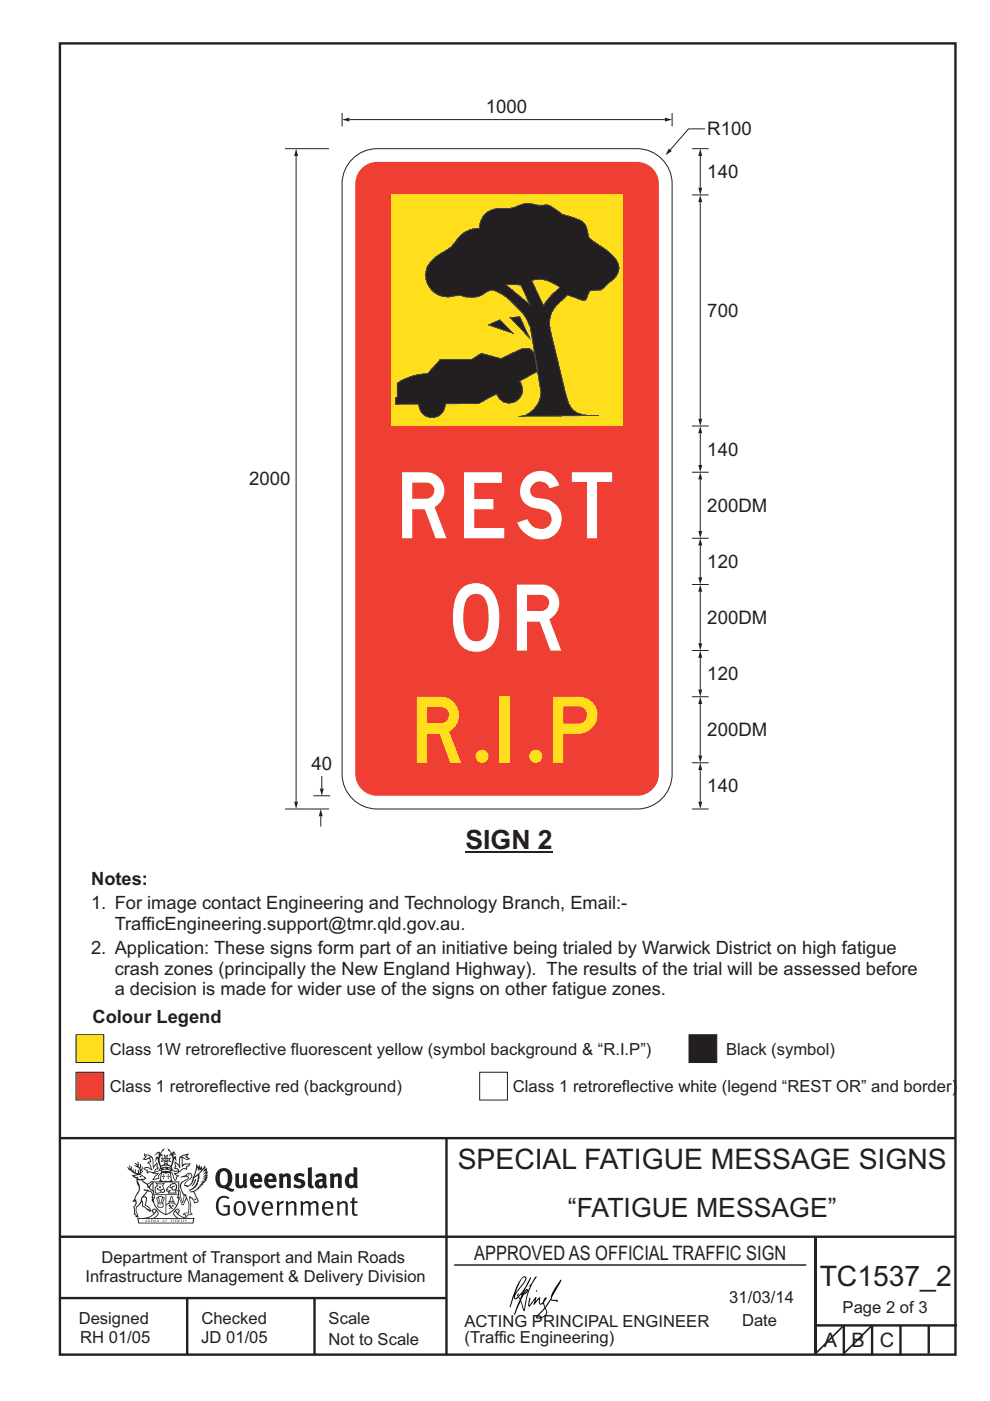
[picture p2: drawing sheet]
<svg xmlns="http://www.w3.org/2000/svg" width="210mm" height="297mm" viewBox="0 0 210 297" stroke-linecap="round" stroke-linejoin="round" font-family="sans-serif">
<path d="M12.7 9.2h190v278h-190zM12.7 241.3h189.9M94.7 241.4v45.8M12.7 275.2h82M12.7 262.2h190.1M39.7 275.2v12M66.7 275.2v12M173 262.2v24.8M173 281h30M197 281v6" fill="none" stroke="#231f20" stroke-width=".51"/>
<path d="M96.4 268.2h74.6" fill="none" stroke="#231f20" stroke-width=".21"/>
<g fill="#231f20">
<path d="M47 248.5a2.55 2.55 0 0 0 0 2.7l.3 .1a.81 .81 0 0 0 1-.9v-.6a1.04 1.04 0 0 0-1.1-1.5zM46.3 248.1a1.82 1.82 0 0 1 2.1-.2 1.82 1.82 0 0 1 .9 1.9 2.29 2.29 0 0 1-.8 1.9l.7 .3h.5l-.2 .6a2.87 2.87 0 0 1-2-.7 2.12 2.12 0 0 1-1.7-3.1z" fill-rule="evenodd"/>
<path d="M49.9 248.9l.8-.2v2a.46 .46 0 0 0 .2 .6 .46 .46 0 0 0 .7-.2v-2.2l.7-.2v2.4l.2 .5-.6 .4-.2-.3a1.02 1.02 0 0 1-1.2 .2 1.02 1.02 0 0 1-.6-1.1z" fill-rule="evenodd"/>
<path d="M54 249.5l-.1 .5h.9a.49 .49 0 0 0-.2-.6 .49 .49 0 0 0-.6 .1zM53.4 249.2a1.34 1.34 0 0 1 1.6-.3 1.34 1.34 0 0 1 .6 1.5v.2h-1.7a.77 .77 0 0 0 .5 .8 .77 .77 0 0 0 .9-.3l.3 .4a1.59 1.59 0 0 1-2.1 .2 1.59 1.59 0 0 1-.4-2z" fill-rule="evenodd"/>
<path d="M57 249.5l-.1 .5h.9a.49 .49 0 0 0-.2-.6 .49 .49 0 0 0-.6 .1zM56.4 249.2a1.34 1.34 0 0 1 1.6-.3 1.34 1.34 0 0 1 .7 1.5v.2h-1.8a.77 .77 0 0 0 .5 .8 .77 .77 0 0 0 .9-.3l.3 .4a1.59 1.59 0 0 1-2 .2 1.59 1.59 0 0 1-.5-2z" fill-rule="evenodd"/>
<path d="M59.1 248.9l.8-.2 .1 .4a.95 .95 0 0 1 1-.3 .95 .95 0 0 1 .7 .8v2.3h-.8v-2.3a.46 .46 0 0 0-.8 .1v2.2h-.9z" fill-rule="evenodd"/>
<path d="M62.5 249.1a1.75 1.75 0 0 1 2.1-.1l-.2 .5-.6-.2a.43 .43 0 0 0-.6 .3l.4 .3a1.04 1.04 0 0 1 1.2 1.2 1.04 1.04 0 0 1-1.4 .9l-1.2-.4 .3-.6 1 .4 .4-.4a.88 .88 0 0 0-1-.5l-.4-.2-.1-.4z" fill-rule="evenodd"/>
<path d="M65.3 247.6l.8-.2 .1 3.8 .2 .2 .2 .5a.88 .88 0 0 1-1-.1 .88 .88 0 0 1-.3-1z" fill-rule="evenodd"/>
<path d="M67.8 250.6a.43 .43 0 0 0-.1 .7 .43 .43 0 0 0 .7-.1v-.7zM66.8 249.2a1.7 1.7 0 0 1 2.4 .1v1.8l.3 .4-.4 .5-.5-.3a1.03 1.03 0 0 1-1.7-.2 1.03 1.03 0 0 1 .8-1.5h.7v-.4a.8 .8 0 0 0-1.2 .1z" fill-rule="evenodd"/>
<path d="M69.9 248.9l.8-.2 .1 .4a.95 .95 0 0 1 1-.3 .95 .95 0 0 1 .7 .8v2.3h-.8v-2.3a.46 .46 0 0 0-.8 .1v2.2h-.8z" fill-rule="evenodd"/>
<path d="M74.3 249.5a1.48 1.48 0 0 0 0 1.7l.4 .1 .3-.2v-1.5l-.3-.2zM75 247.4l.8 .2 .1 4.3h-.7l-.1-.2a1.26 1.26 0 0 1-1.4 0 1.26 1.26 0 0 1-.6-1.3 1.29 1.29 0 0 1 .5-1.3 1.29 1.29 0 0 1 1.4-.2z" fill-rule="evenodd"/>
<path d="M46.4 253.9a1.72 1.72 0 0 1 2.2 0l-.2 .3a1.24 1.24 0 0 0-1.4-.1 1.24 1.24 0 0 0-.7 1.3 1.49 1.49 0 0 0 1.3 2l.7-.2v-1.3h-.9l-.1-.4h1.4v2a1.93 1.93 0 0 1-2.2-.1 1.93 1.93 0 0 1-.7-2.2l.2-.7z" fill-rule="evenodd"/>
<path d="M50.3 255.2a1.65 1.65 0 0 0 .3 2.2 .99 .99 0 0 0 1-1.5 .78 .78 0 0 0-.4-.8 .78 .78 0 0 0-.9 .1zM50 254.9a1.33 1.33 0 0 1 1.6-.1 1.33 1.33 0 0 1 .5 1.5 1.31 1.31 0 0 1-1.3 1.5 1.31 1.31 0 0 1-1.3-1.6l.1-.5z" fill-rule="evenodd"/>
<path d="M52.5 254.7l.4-.1 .9 2.6 .8-2.5h.5l-1.1 3h-.5z" fill-rule="evenodd"/>
<path d="M56.2 255.2l-.2 .7h1.4a.7 .7 0 0 0-.3-.8 .7 .7 0 0 0-.9 .1zM55.9 255a1.22 1.22 0 0 1 1.5-.2 1.22 1.22 0 0 1 .5 1.5h-1.9a.93 .93 0 0 0 .5 1 .93 .93 0 0 0 1.2-.2l.1 .3a1.43 1.43 0 0 1-1.7 .1 1.43 1.43 0 0 1-.6-1.7z" fill-rule="evenodd"/>
<path d="M58.7 254.8l.4-.2 .1 .5 .4-.3 .6-.2-.2 .6a.66 .66 0 0 0-.8 .6v1.9h-.4z" fill-rule="evenodd"/>
<path d="M60.6 254.8l.4-.2 .1 .5a.94 .94 0 0 1 1-.4 .94 .94 0 0 1 .8 .7v2.3h-.5l-.1-2.5a.81 .81 0 0 0-1.2 .3v2.2h-.4z" fill-rule="evenodd"/>
<path d="M63.7 254.7l.5-.1 .1 .5 .4-.3a.78 .78 0 0 1 1.1 .3 .9 .9 0 0 1 1-.5 .9 .9 0 0 1 .7 .8v2.3h-.4l-.1-2.5a.67 .67 0 0 0-1.1 .3v2.2h-.5v-2.4l-.4-.2-.7 .4v2.2h-.5z" fill-rule="evenodd"/>
<path d="M69 255.2l-.2 .7h1.4a.7 .7 0 0 0-.3-.8 .7 .7 0 0 0-.9 .1zM68.7 255a1.22 1.22 0 0 1 1.5-.2 1.22 1.22 0 0 1 .5 1.5h-1.9a.93 .93 0 0 0 .5 1 .93 .93 0 0 0 1.2-.2l.1 .3a1.44 1.44 0 0 1-1.7 .1 1.44 1.44 0 0 1-.6-1.7z" fill-rule="evenodd"/>
<path d="M71.4 254.8l.5-.2 .1 .5a.94 .94 0 0 1 1-.4 .94 .94 0 0 1 .7 .7v2.3h-.4l-.1-2.5a.81 .81 0 0 0-1.2 .3v2.2h-.5z" fill-rule="evenodd"/>
<path d="M74.7 254l.5-.2v.9h.7l-.1 .4h-.7l.1 2.2 .1 .1h.5l.1 .3a.75 .75 0 0 1-1.2-.6v-2h-.4v-.4h.4z" fill-rule="evenodd"/>
<path d="M30.8 244.9l1.1 .3-.9 .5h-.4l.5-.5zM31.8 245.5l.2-.1a2.44 2.44 0 0 1 .4 2l.1 .4 .7-1-.1 .6 .3 .3a.57 .57 0 0 0-.6 .8l-1-.2-.5 .2 .1-.5-.7-.2 .6-.2 1 .5 .1-.1-.6-1.3-.2-.1 .5-.1zM30.7 244.5l-.2 .4 .3 .4-.6 .4a1.04 1.04 0 0 0 1.4-.1l.2 .7h-.4l-.2 .4a.94 .94 0 0 1 .9 1.1l-.2-.1a1.16 1.16 0 0 0-1.5-.1l.3 .4 .4 .2 .1 .5 .2 .2v-.2a.94 .94 0 0 1 1.1 .2h.9l-1.2 1.2a1.13 1.13 0 0 0 1.2-.2l.4-.1-.1-.4 .5-.7a.83 .83 0 0 0-.6 1.1l-.3-.1-.7 .3 1.1-1.4-.5 .2-.5-.1 1.3-.5-.2-.2-.8 .4v-.3l.2-.2 .3 .1 .1-.3-.2-.4v-.6l-.2-.3-.6 .9v-.7a1.42 1.42 0 0 0-1.7-1.8z" fill-rule="evenodd"/>
<path d="M38.5 245.3l.5-.3 .7-.1-.6 .3 .8 .5h-.3zM38.3 245.5h.2l.1 2a1.69 1.69 0 0 1 1.5-.7l-.7 .5 .1 .5a1.1 1.1 0 0 0-1.5 .6l-.1-.5-.2-.2h-.5l.2-.4-.2-.7a1.42 1.42 0 0 1 .8 1.1l.2-.1zM37.1 246.2l.1 1-.2 .3v.5l.6-.1 .1 .2a.96 .96 0 0 1-1.1-.1l-.1 .1a1.06 1.06 0 0 0 1.3 .2v.1a.72 .72 0 0 1-1 .2l.3 .5 .6 .3-.4 .1-.1 .7-.3-.4-.3-1.1-.4-.4 .4 .9a1.54 1.54 0 0 0 .6 1.2l.2-.3a.58 .58 0 0 1 .5-.7l.1-.2h-.3l-.4-.3 .9-.5a.93 .93 0 0 1 1.1-.5l.1 .2 .2-.1 .1-.5a.99 .99 0 0 0 .7-.9l-1.3 .1-.4 .3v-1.5l.9 .4 .8-.3h-.3l-.5-.4 .4-.7-.7 .2a1.46 1.46 0 0 0-1.3 2.1v.4l-.2-.4z" fill-rule="evenodd"/>
<path d="M35.6 248.9l.2 .1-.1 .4h.3l-.3 .1v.5l-.1-.6h-.3l.3-.1z" fill-rule="evenodd"/>
<path d="M34.6 248.9l.2 .1-.1 .3 .4 .1h-.4v.6l-.1-.5-.3-.1h.3z" fill-rule="evenodd"/>
<path d="M34.3 248.8a.57 .57 0 0 1 .9 .2 .57 .57 0 0 1 .9-.2l.2 1.4-.2 .1a.57 .57 0 0 1-.9-.1 .69 .69 0 0 1-1.1 0zM34.2 248.1l-.3 2.1-.2 .4h2.9l-.1-.4-.3-2.1h-.2v.3l-.8-.1-.9 .1 .1-.3z" fill-rule="evenodd"/>
<path d="M34.2 252.4a.3 .3 0 0 0 .6 0 .3 .3 0 0 0-.6 0zM33.3 251l.3 .3-.3 .3a.79 .79 0 0 0 0 1.3l.8-.2-.1-.3a.55 .55 0 0 1-.7-.6h.1l.1 .3 .4 .1 .8-.2-.4-.7 .4-.3-.7 .1zM33 250.7l1.1 .2 .9-.2-.4 .7 .4 1.1a.56 .56 0 0 1-.8 .3l-.2 .1a.73 .73 0 0 1-.9 .1 .73 .73 0 0 1-.3-.9v-.4l.5-.4z" fill-rule="evenodd"/>
<path d="M35.6 251.9l.7-.5a.58 .58 0 0 1 1-.1 .58 .58 0 0 1-.5 .9l-.2-.3a.43 .43 0 0 1 .6-.3v-.1a.57 .57 0 0 0-.8 .2l-.2-.1-.3 .2 .4 .1a.55 .55 0 0 0 .9 .5v.5h-1.3l.3-.4-.1-.2-.6 .1 .2-.2-.2-.1zM35.4 251.8l-.1 .2a.39 .39 0 0 0 .2 .7l.3-.1-.2 .5h1.9l-.1-.8a.86 .86 0 0 0-.1-1.4 .86 .86 0 0 0-1.3 .4z" fill-rule="evenodd"/>
<path d="M36 254.8h.8v.2h-.8zM36.4 253.8l.2 .8h-.4zM36.4 253.5l-.3 .5-.1 .6h-.2v.4l-.7 .4 .1 .2a1.48 1.48 0 0 1 2.2 .1l.2-.1-.6-.5v-.5h-.2l-.1-.6z" fill-rule="evenodd"/>
<path d="M35.8 255.4l.3 .1 .2 .3 .3-.2-.2-.2a.38 .38 0 0 1 .4 .5l-.1-.2-.3 .3 .3 .2-.3 .2-.1-.3-.4 .3-.1-.2 .4-.3-.2-.1-.1 .1z" fill-rule="evenodd"/>
<path d="M34.5 254h.2v.2l-.3 .6h-.1zM33.6 255.3h.9v.2a.55 .55 0 0 1-.8 .4v-.2h-.2zM33.4 254h.2l.2 .8h-.2zM33.6 255h.8l.1 .1-.8 .1zM33.8 253.7h.5l-.2 1.1h-.2zM33.3 253.8l-.1 .3 .3 1.2a.48 .48 0 0 0-.1 .5 .48 .48 0 0 0 .4 .3l.6-.1a.49 .49 0 0 0 .2-.7l.3-1.2-.1-.3a1.42 1.42 0 0 0-1.5 0z" fill-rule="evenodd"/>
<path d="M33.6 251.6h.5l.1 .3h-.4z" fill-rule="evenodd"/>
<path d="M41.3 250.1l.3-.2-.2 .9-.6 .7h-.2l.5-.7z" fill-rule="evenodd"/>
<path d="M39.7 249l.3-.2 .5 .2a.88 .88 0 0 1-.6 1.1 1.22 1.22 0 0 0-.8 1.3l.5 .2a.72 .72 0 0 0 .9-.4l.5-.8 .2-.6 .8-.6v.3a2.85 2.85 0 0 1-2 2.8l.1 .1a2.13 2.13 0 0 0 1.9-1.5l-.1-.2a2.01 2.01 0 0 0 .3-1.8l1.2-1.3-.4 1 .7-.5-.7 1 .8-.4-.8 .8 .7-.1-.9 .5 .8-.1-.8 .4h.7l-.8 .3 .3 .2h-.4l.2 .4-.4-.1 .2 .3h-.4l.1 .3h-.1a2.16 2.16 0 0 1-2 1l.1 .2h.4a.76 .76 0 0 1 .7 .7l.5 1.2-.6 .2a1.45 1.45 0 0 0-1.2-1.3l.3 1.8-.1 1.9 .4 .2a1.07 1.07 0 0 0-1.2 .4v-.3l-.5-.2a.87 .87 0 0 1 1-.1l.1-.7a4.4 4.4 0 0 0-.6-3.1l-.1-.3h-.2a2.16 2.16 0 0 1-.7-2.2l.3-.3 1.2-.8a.55 .55 0 0 0-.4-.7zM37.8 252.4a.76 .76 0 0 1 .3 1.1l.6 1.6 .4-1.7 .2 .1a.61 .61 0 0 1-.1 .9l-.3 .9h-.2l-.7-1.6-.3 .1a1.18 1.18 0 0 0 .1-1.4zM41.8 247.5l.2 .8 .3-.6v.6l.3-.5a1.9 1.9 0 0 1-1.1 1.4l-.3 .3zM38.2 249.6l1.4-.1 .2 .1v.3l-.5 .3a1.26 1.26 0 0 0-1 1.9l.2 .7a1.84 1.84 0 0 1 .2 2l-.4-1.3a.96 .96 0 0 0-.4-1.3l-.4 .3a.78 .78 0 0 1-.1 1.3l.2 .2h.4l.4 1.1a.38 .38 0 0 0 .2 .4 .38 .38 0 0 0 .4-.1l.6-1.2a2.94 2.94 0 0 1 .3 2.5v.5l-.8-.1-.3 .4v.2l.4-.1 .1 .4 .2 .1a1.02 1.02 0 0 1 1.3-.5l-.1-.4-.3-.1 .2-1.7-.3-1.4 .1 .1a1.14 1.14 0 0 1 .7 .9 .63 .63 0 0 0 .9-.2 .63 .63 0 0 0-.2-.8l-.6-1.3 .9-.6 .2-.3 .2-.1v-.2h.3l-.1-.3h.4l-.1-.3 .5-.1-.2-.2 .5-.4 .1-.2-.3 .1 .5-.6-.3 .1 .3-.6-.4 .1 .4-.5v-.3l-.3 .2 .1-.6v-.3l-.4 .3-.1-.8-.5 .8-.2-.7-.2 .5-.3-.8-.1 .6-.5-.8-.1 1.4-.7 1.9a1.81 1.81 0 0 1-.9 1.4l-.6-.2a1.75 1.75 0 0 1 1.1-1.2 .75 .75 0 0 0 .1-1.3 .75 .75 0 0 0-1.2 .5z" fill-rule="evenodd"/>
<path d="M41.2 254.2l.3-.1 .1 .3h-.4z" fill-rule="evenodd"/>
<path d="M29.4 258.4h11.6l-.2 .8h-11.3zM31.3 258.2l.5-.1a2.48 2.48 0 0 0 1.4-1.3l.2 .6-.5 .5-.4 .3zM32.5 256.6l.3-.2 .2 .2-.3 .6zM37.2 256.8a2.65 2.65 0 0 0 1.8 1.4h-1.1l-.5-.3-.5-.5zM37.4 256.6l.2-.2 .3 .2-.3 .6zM29.2 258.2l.1 1.2h11.7l.3-1.1-.2-.1a4.1 4.1 0 0 1-3.3-.9l.3-.4-.1-.5a1.06 1.06 0 0 0-1.3 .9l.2 .4 .6 .5h-4.7l.3-.1a.84 .84 0 0 0 .6-.7 .84 .84 0 0 0-.5-.9l-.3-.2-.5 .1-.1 .5 .3 .4a4.2 4.2 0 0 1-3.4 .9z" fill-rule="evenodd"/>
<path d="M31 258.7l.1 .2h-.2zM31 258.6l-.3 .5 .4-.1 .2 .1z" fill-rule="evenodd"/>
<path d="M31.3 258.6h.2v.4a.25 .25 0 0 0 .3-.1 .25 .25 0 0 0-.1-.3h.1a.29 .29 0 0 1 0 .4 .29 .29 0 0 1-.4 0 .29 .29 0 0 1 0-.4z" fill-rule="evenodd"/>
<path d="M32.2 258.6a.22 .22 0 0 1 .3 .2 .22 .22 0 0 1-.3 .2zM32 258.6v.5a.33 .33 0 0 0 .5-.1 .33 .33 0 0 0 0-.4 .33 .33 0 0 0-.5 0z" fill-rule="evenodd"/>
<path d="M32.9 258.7l.1 .2h-.2zM32.9 258.6l-.2 .5 .3-.1 .2 .1z" fill-rule="evenodd"/>
<path d="M33.3 258.6h.2v.2l.3-.2-.2 .2 .2 .3-.3-.2-.1 .2h-.1l.2-.3z" fill-rule="evenodd"/>
<path d="M34.7 258.7l.1 .2h-.2zM34.7 258.6l-.3 .5 .4-.1 .2 .1z" fill-rule="evenodd"/>
<path d="M35 258.6h.4h-.1v.5h-.2l.1-.5z" fill-rule="evenodd"/>
<path d="M36.2 258.6h.3h-.2v.2h.2h-.2l.1 .3h-.2z" fill-rule="evenodd"/>
<path d="M36.7 258.6h.2v.5h-.2z" fill-rule="evenodd"/>
<path d="M37.3 258.6a.22 .22 0 0 1 .3 .2 .22 .22 0 0 1-.3 .2zM37.1 258.6v.5a.33 .33 0 0 0 .5-.1 .33 .33 0 0 0 0-.4 .33 .33 0 0 0-.5 0z" fill-rule="evenodd"/>
<path d="M37.8 258.6h.3h-.1v.2h.1h-.1v.2l.1 .1h-.3z" fill-rule="evenodd"/>
<path d="M38.3 258.6h.3l-.1 .4 .2 .1h-.4z" fill-rule="evenodd"/>
<path d="M38.9 258.6h.2v.5h-.2z" fill-rule="evenodd"/>
<path d="M39.3 258.6h.2l-.2 .1 .2 .2-.1 .2h-.1v-.2l.2 .1z" fill-rule="evenodd"/>
<path d="M34.2 247.4a1.51 1.51 0 0 1 2 .2 2.67 2.67 0 0 0-2.1 0zM35.7 247.6l.4 .2 .1 .2-.4-.1zM34.6 247.7l.4-.1 .2 .2h-.4zM34 247.9l.3 .1-.3 .1zM34.9 246.9l.3-.2 .2 .2zM34.9 245.7h.2v.4h-.2zM35 245.1l.2 .2 .2-.2-.1 .4h-.2zM35.1 246.3h.2l.1 .4-.2-.2-.2 .2zM35.3 245.7h.2v.4h-.2zM34.4 245.7l.3 .1v.2l-.3 .1 .2-.2zM35.7 245.8l.3-.1-.2 .2 .2 .2-.4-.1zM32.7 244.9l1-.5-.1 1-.2-.1-.4 .1-.2 1.1 .5-1 .2 .9a1.84 1.84 0 0 1 .3 1.7l.4 .1a2.48 2.48 0 0 1 2.2 .1l.2-.3-.2-.7 .7-1.7 .4 .6-.2-1-.2-.1-.2 .3v-.9l.6 .4-.6-.7h-.3l-.1 .4-.5-.8-.5-.3 .2 .4 .5 .6-.4 .7 .4-.3a2.06 2.06 0 0 1 0 2.2l-.6-.2-.1-.6 .1-.1 .8 .2-.4-.5 .4-.5-.7 .2-.2-.2 .2-.7-.5 .4-.5-.4 .2 .7-.2 .2-.7-.2 .4 .5-.4 .5 .7-.2 .2 .1-.2 .6-.5 .2a2.02 2.02 0 0 1 0-2.2l.3 .5-.1-.6-.3-.1 .8-1.2-.5 .3-.4 .7-.2-.3a.8 .8 0 0 0-.8 .5z" fill-rule="evenodd"/>
<path d="M29.2 250.1l.3 .2a.61 .61 0 0 1 .8 .3l.3 .2a.8 .8 0 0 1 .6 1l.4 .1 .5 .6a1 1 0 0 1 .5 1l-.1 .7v-.5h-.1a.96 .96 0 0 0-.8-1.3l-.3-.2h-.6l-.1-.1-.2 .1 .2 .3h.5l-1.1 1.4-.2 .9-.4 .6a1.33 1.33 0 0 0-.5 1.8l.2 .5a1.26 1.26 0 0 1-.5-1.4l-.1-.4a1.56 1.56 0 0 0 .4-1.7l-.3 .2 .2-.5a3.2 3.2 0 0 0 .7-3zM30.4 253.9h.4a2.06 2.06 0 0 1-.1 1.6l.7 .5 .4 .5-.6-.2-.8-.6-.1-.9a.51 .51 0 0 1 .1-.9zM28.6 249.3a1.52 1.52 0 0 1 2.1 .6l-1.1 .1-.2-.1-.2-.4-.4 .1zM27.5 247v.8l-.3-.4-.2 .1a3.1 3.1 0 0 0 2 1.5l-1 .1 .5 .6 .5 .1v1.1a1.84 1.84 0 0 1-.2 2.5l-.4 .9-.4 .4 .3 .1 .4-.1 .1 .4-.2 .5-.3 .2 .1 1.8 .2-.1 .2 .6h.2l.4-.1-.1-.5a1.3 1.3 0 0 1-.1-1.6l.8-1.1 .2 1.1 .6 .2 .4 .6 .2-.2 .2 .4 .5-.1a1.85 1.85 0 0 0-1.2-1.3l.1-.3a1.39 1.39 0 0 0 0-1.5h-.5l.5-.6a.66 .66 0 0 1 .9-.4 .66 .66 0 0 1 .3 .9l-.1 .4h.2v.1l-.2 .3 .2 .5 .2-.3a2.24 2.24 0 0 0 .1-2.2 .73 .73 0 0 1-.7-.6 .73 .73 0 0 1 .5-.8l.1-.2a.94 .94 0 0 0-.9 .8 .48 .48 0 0 1-.1-.5 .48 .48 0 0 1 .5-.3l.5-.3a.51 .51 0 0 0-.8 .2l-.5 .3-1-.8 .6-.1 .1-.5-1.1-.7 .5-.4v-.4l-.5 .5 .1-.2a.69 .69 0 0 0 .2-1.1v.5l-.3 .2 .1-1.1-.3-.2 .1 .6-.1 .2-.4-1.2v.6l-.7-.3 .6 .6-.6-.2 .2 .3a1 1 0 0 1 .8 1.5l-.2-.8v.8l-.5-.2-.1-.7-.2 .6-.2-.1v-.6l-.2 .4-.2-.2 .1-.7-.2 .5z" fill-rule="evenodd"/>
<path d="M29.5 249.5l.3-.2 .3 .3z" fill-rule="evenodd"/>
<path d="M32.4 250.5h5.6v2l-.2-.1v-1.7h-5.2v2.5h5.2v-.8l.1 .2-.1 1.1v-.3h-2.5v4a4.1 4.1 0 0 0 2.6-3.6l.1-.1a4 4 0 0 1-2.8 3.9 4.2 4.2 0 0 1-2.8-4.7l.1 1.3 .1-.1a3.8 3.8 0 0 0 2.5 3.3v-4h-2.5l-.2-.9z" fill-rule="evenodd"/>
<circle cx="40" cy="249.1" r=".17"/>
</g>
<g fill="#000">
<path d="M111.6 273.7l.2-.2-.5 .7zM110.4 274.5l.2 .1-.3 .8-.2-.5zM110.9 270.9h.5a9.3 9.3 0 0 1-2 3.1l-.1 .3 1-2.5zM110.6 271a14.7 14.7 0 0 0-2.2 4.9l-.3 1.2 .1 .1 .8-2.3a.42 .42 0 0 0 .2 .6 .42 .42 0 0 0 .6-.3l.2-.1 .2 .5-1.1 3.2h.2l1.1-2.9 .6 1.9 .2 .2 .2-.5a13.5 13.5 0 0 1 2-6.2l.4-.5-.1-.2-1.6 2.1 .4-.1a14.9 14.9 0 0 0-1.3 5.1l-.4-1.1a1.39 1.39 0 0 1 .2-1.9l.1-.2a.92 .92 0 0 0 .8-1.2 .75 .75 0 0 0-.8 .7l-.1 .2 1.6-3.4h-.1l-.4 .7a10.5 10.5 0 0 1-2.2 3.3l.2-.5a.32 .32 0 0 0-.4 .2 .32 .32 0 0 0 .1 .4l-.5 .4a3.2 3.2 0 0 1 1.1-2.3l.5-.6a2.49 2.49 0 0 0 .7-1.6l-.4-.2z" fill-rule="evenodd"/>
<path d="M113.7 273.6l.3 .2h-.3z" fill-rule="evenodd"/>
<path d="M115.6 277.5a1.15 1.15 0 0 1 .1 1.3 1.15 1.15 0 0 1-1.2 .5l-.6 .1zM112.2 275.2l-.2 1.6 .2 .2 1.2-1.5-.2 1.1 1.1-1.1a.94 .94 0 0 0 .4 1.1l.5-.3 .3 .9-1.2 1.3a.98 .98 0 0 0-.5 1 1.9 1.9 0 0 0 2.3-1.3l-.1-.2a1.02 1.02 0 0 1 .2-1.4l.6-1 1.5 .3-.2-.4v.2l-1.1-.1v-.3l2-3.6 .1-.2-.2-.2-1.7 2.8a6.6 6.6 0 0 1-1.6 2.9l-.1-.2a1.01 1.01 0 0 1 .4-1.4l.1-.2-.3-.1-.4 .4-.1 .5-.6 .4-.1-.4 .1-.9-.2-.1-.9 1 .3-1h-.2l-1.4 1.8 .3-1.5v-.1z" fill-rule="evenodd"/>
</g>
<path d="M179 281v6.4M185 281v6.4M191 281v6.4" fill="none" stroke="#231f20" stroke-width=".51"/>
<path d="M179 281l-6 6M185 281l-6 6" fill="none" stroke="#231f20" stroke-width=".35"/>
<path d="M74.1 25.4h66.9" fill="none" stroke="#231f20" stroke-width=".21"/>
<g fill="#231f20">
<path d="M141 24.9l1.6 .5-1.6 .4z"/>
<path d="M72.6 25.4l1.5-.5v.9z"/>
</g>
<path d="M72.6 24v2.8M142.6 24v2.8M148.5 163.3v6.7" fill="none" stroke="#231f20" stroke-width=".21"/>
<g fill="#231f20">
<path d="M148.1 170h.8l-.4 1.5z"/>
<path d="M148.5 161.7l.4 1.6h-.8z"/>
</g>
<path d="M146.8 171.5h3.5M146.8 161.7h3.5" fill="none" stroke="#231f20" stroke-width=".21"/>
<path d="M74.4 34.1a7.4 7.4 0 0 1 5.6-2.6h55.1a7.4 7.4 0 0 1 7.5 7.4v125.2a7.4 7.4 0 0 1-7.5 7.4h-55.1a7.4 7.4 0 0 1-7.4-7.4v-125.2a7.4 7.4 0 0 1 1.8-4.8z" fill-rule="evenodd" fill="#fff" stroke="#231f20" stroke-width=".21"/>
<path d="M76.4 36a4.6 4.6 0 0 1 3.6-1.7h55.1a4.6 4.6 0 0 1 4.7 4.6v125.2a4.6 4.6 0 0 1-4.7 4.6h-55.1a4.6 4.6 0 0 1-4.6-4.6v-125.2a4.6 4.6 0 0 1 1-2.9z" fill-rule="evenodd" fill="#ef3e33"/>
<path d="M148.5 149.3v10.9" fill="none" stroke="#231f20" stroke-width=".21"/>
<g fill="#231f20">
<path d="M148.1 160.2h.8l-.4 1.5z"/>
<path d="M148.5 147.7l.4 1.6h-.8z"/>
</g>
<path d="M149.6 27.3h-3.5l-3.9 4.5" fill="none" stroke="#231f20" stroke-width=".21"/>
<path d="M141.9 31.5l.6 .5-1.3 .9z" fill="#231f20"/>
<path d="M83.1 41.3h49v49h-49z" fill="#ffdf1b"/>
<path d="M84.2 81.3a11.8 11.8 0 0 1 6.5-2.1l2.7-3h6.7l2-1.3 4.2 1.1 4.4-2.1h1.6l1.1 .9 .6 3.9-3.8 2.1a2.82 2.82 0 0 1-.8 4.3 2.82 2.82 0 0 1-4.1-1.6l-3.8 2.1h-7.1a2.82 2.82 0 0 1-2.7 2.9 2.82 2.82 0 0 1-2.9-2.8h-4.9l-.1-1.4h.4zM112.7 59.5l2.6 5.3a13 13 0 0 1 3.5-3.9 7.2 7.2 0 0 0-5.7-1.5zM107.2 60.3l5.1 4.2-1.9-4.1zM103.6 68.9l5.3 1.8-2.9-2.9zM91.8 55l1.5-1.1a9 9 0 0 0 4.1-3.7 5.6 5.6 0 0 1 4.3-1.8 4.2 4.2 0 0 1 4.7-4.3 7.2 7.2 0 0 0 4.3-.8 4.5 4.5 0 0 1 3.3 .2h1.4a2.73 2.73 0 0 1 2.5 .9 5.1 5.1 0 0 0 3.3 1.6l.8 .3a3.2 3.2 0 0 1 2.7 3.2 2.03 2.03 0 0 0 1.3 1.7l1.9 1.3a8.4 8.4 0 0 1 3.3 3.7 3.8 3.8 0 0 1-2.2 3.9 3.2 3.2 0 0 1-3.3 1.5l-.6 .1-.6 1.5a.75 .75 0 0 1-1.1 .4l-3.1-1.1a9.4 9.4 0 0 0-3.4 4.1 6.3 6.3 0 0 0-.1 3.6l3 12.6a7.3 7.3 0 0 0 2.1 4.4l1 .5 1.2 .3 2.9 .1-16.6 .2a5.3 5.3 0 0 0 4.3-5.6l-2.2-13.3a15.3 15.3 0 0 0-5.5-6.6l-.5-.4a2.8 2.8 0 0 0-3.7-.2 5.8 5.8 0 0 1-5.2 .4l-.6 .1a5.2 5.2 0 0 1-6.1-2.1 4.3 4.3 0 0 1 .9-5.6zM108.2 67.4l2-.3 2.1 4.6z" fill-rule="evenodd" fill="#231f20" stroke="#3e4747" stroke-width=".21"/>
<path d="M148.5 139.5v6.7" fill="none" stroke="#231f20" stroke-width=".21"/>
<g fill="#231f20">
<path d="M148.1 146.2h.8l-.4 1.5z"/>
<path d="M148.5 137.9l.4 1.6h-.8z"/>
</g>
<path d="M146.8 137.9h3.5M148.5 125.5v10.9M146.8 147.7h3.5" fill="none" stroke="#231f20" stroke-width=".21"/>
<g fill="#231f20">
<path d="M148.1 136.4h.8l-.4 1.5z"/>
<path d="M148.5 123.9l.4 1.6h-.8z"/>
</g>
<path d="M148.5 115.7v6.7" fill="none" stroke="#231f20" stroke-width=".21"/>
<g fill="#231f20">
<path d="M148.1 122.4h.8l-.4 1.5z"/>
<path d="M148.5 114.1l.4 1.6h-.8z"/>
</g>
<path d="M148.5 33.1v6.7M146.8 114.1h3.5M146.8 123.9h3.5" fill="none" stroke="#231f20" stroke-width=".21"/>
<g fill="#231f20">
<path d="M148.1 39.8h.8l-.4 1.5z"/>
<path d="M148.5 31.5l.4 1.6h-.8z"/>
</g>
<path d="M146.8 31.5h3.5M146.8 41.3h3.5M148.5 101.7v10.9" fill="none" stroke="#231f20" stroke-width=".21"/>
<g fill="#231f20">
<path d="M148.1 112.6h.8l-.4 1.5z"/>
<path d="M148.5 100.1l.4 1.6h-.8z"/>
</g>
<path d="M148.5 91.9v6.7M146.8 100.1h3.5" fill="none" stroke="#231f20" stroke-width=".21"/>
<g fill="#231f20">
<path d="M148.1 98.6h.8l-.4 1.5z"/>
<path d="M148.5 90.3l.4 1.6h-.8z"/>
</g>
<path d="M148.5 42.9v45.9M146.8 90.3h3.5" fill="none" stroke="#231f20" stroke-width=".21"/>
<g fill="#231f20">
<path d="M148.1 88.8h.8l-.4 1.5z"/>
<path d="M148.5 41.3l.4 1.6h-.8z"/>
</g>
<path d="M68.3 164.5v2.7" fill="none" stroke="#231f20" stroke-width=".21"/>
<path d="M67.8 167.2h.9l-.4 1.5z" fill="#231f20"/>
<path d="M68 173.1v2.1" fill="none" stroke="#231f20" stroke-width=".21"/>
<path d="M68 171.5l.5 1.6h-.9z" fill="#231f20"/>
<path d="M62.8 33.1v136.9M60.5 171.5h9.3M66.5 168.7h3.5" fill="none" stroke="#231f20" stroke-width=".21"/>
<g fill="#231f20">
<path d="M62.4 170h.8l-.4 1.5z"/>
<path d="M62.8 31.5l.4 1.6h-.8z"/>
</g>
<path d="M60.5 31.5h9.3" fill="none" stroke="#231f20" stroke-width=".21"/>
<path d="M98.7 180.7h18.5" fill="none" stroke="#231f20" stroke-width=".26"/>
<path d="M146.1 219.4h5.9v5.9h-5.9z" fill-rule="evenodd" fill="#231f20" stroke="#231f20" stroke-width=".21"/>
<path d="M16.1 227.3h5.9v5.9h-5.9z" fill-rule="evenodd" fill="#ef3e33" stroke="#231f20" stroke-width=".21"/>
<path d="M16.1 219.4h5.9v5.9h-5.9z" fill-rule="evenodd" fill="#ffdf1b" stroke="#231f20" stroke-width=".21"/>
<path d="M101.7 227.3h5.9v5.9h-5.9z" fill-rule="evenodd" fill="#fff" stroke="#231f20" stroke-width=".21"/>
<g font-size="14" fill="#fff">
<text x="85.3" y="114.1">REST</text>
<text x="96.1" y="137.9">OR</text>
</g>
<text font-size="14" fill="#ffdf1b" x="88.4" y="161.7">R.I.P</text>
<g font-size="6" fill="#231f20">
<text x="97.1" y="247.8">SPECIAL FATIGUE MESSAGE SIGNS</text>
<text x="173.9" y="272.6">TC1537_2</text>
</g>
<g font-size="5.6" fill="#231f20">
<text x="98.7" y="180">SIGN 2</text>
<text x="120.5" y="258">“FATIGUE MESSAGE”</text>
</g>
<g font-size="4.2" fill="#231f20">
<text x="100.6" y="267.2">APPROVED AS OFFICIAL TRAFFIC SIGN</text>
<text x="174.7" y="285.6">A</text>
<text x="180.6" y="285.6">B</text>
<text x="186.6" y="285.6">C</text>
</g>
<g font-size="4" fill="#231f20">
<text x="103" y="23.9">1000</text>
<text x="150" y="28.7">R100</text>
<text x="150" y="37.8">140</text>
<text x="150" y="67.2">700</text>
<text x="150" y="96.6">140</text>
<text x="52.8" y="102.9">2000</text>
<text x="150" y="108.5">200DM</text>
<text x="150" y="120.4">120</text>
<text x="150" y="132.3">200DM</text>
<text x="150" y="144.2">120</text>
<text x="150" y="156.1">200DM</text>
<text x="66.1" y="163.3">40</text>
<text x="150" y="168">140</text>
</g>
<g font-size="3.9" fill="#231f20">
<text x="19.3" y="187.5">Notes:</text>
<text x="19.3" y="192.7">1. For image contact Engineering and Technology Branch, Email:-</text>
<text x="24.3" y="197.1">TrafficEngineering.support@tmr.qld.gov.au.</text>
<text x="19.3" y="202.3">2. Application: These signs form part of an initiative being trialed by Warwick District on high fatigue</text>
<text x="24.3" y="206.6">crash zones (principally the New England Highway). The results of the trial will be assessed before</text>
<text x="24.3" y="210.9">a decision is made for wider use of the signs on other fatigue zones.</text>
<text x="19.6" y="216.8">Colour Legend</text>
</g>
<g font-size="3.5" fill="#231f20">
<text x="23.3" y="223.6">Class 1W retroreflective fluorescent yellow (symbol background &amp; “R.I.P”)</text>
<text x="154" y="223.6">Black (symbol)</text>
<text x="23.3" y="231.5">Class 1 retroreflective red (background)</text>
<text x="108.8" y="231.5">Class 1 retroreflective white (legend “REST OR” and border)</text>
<text x="21.5" y="267.8">Department of Transport and Main Roads</text>
<text x="18.1" y="271.8">Infrastructure Management &amp; Delivery Division</text>
<text x="16.7" y="280.7">Designed</text>
<text x="42.7" y="280.7">Checked</text>
<text x="69.7" y="280.7">Scale</text>
<text x="98.5" y="281.4">ACTING PRINCIPAL ENGINEER</text>
<text x="154.7" y="276.2">31/03/14</text>
<text x="157.4" y="281.2">Date</text>
<text x="178.7" y="278.5">Page 2 of 3</text>
<text x="17" y="284.8">RH 01/05</text>
<text x="42.7" y="284.8">JD 01/05</text>
<text x="69.7" y="285.2">Not to Scale</text>
<text x="98.5" y="284.8">(Traffic Engineering)</text>
</g>
</svg>
